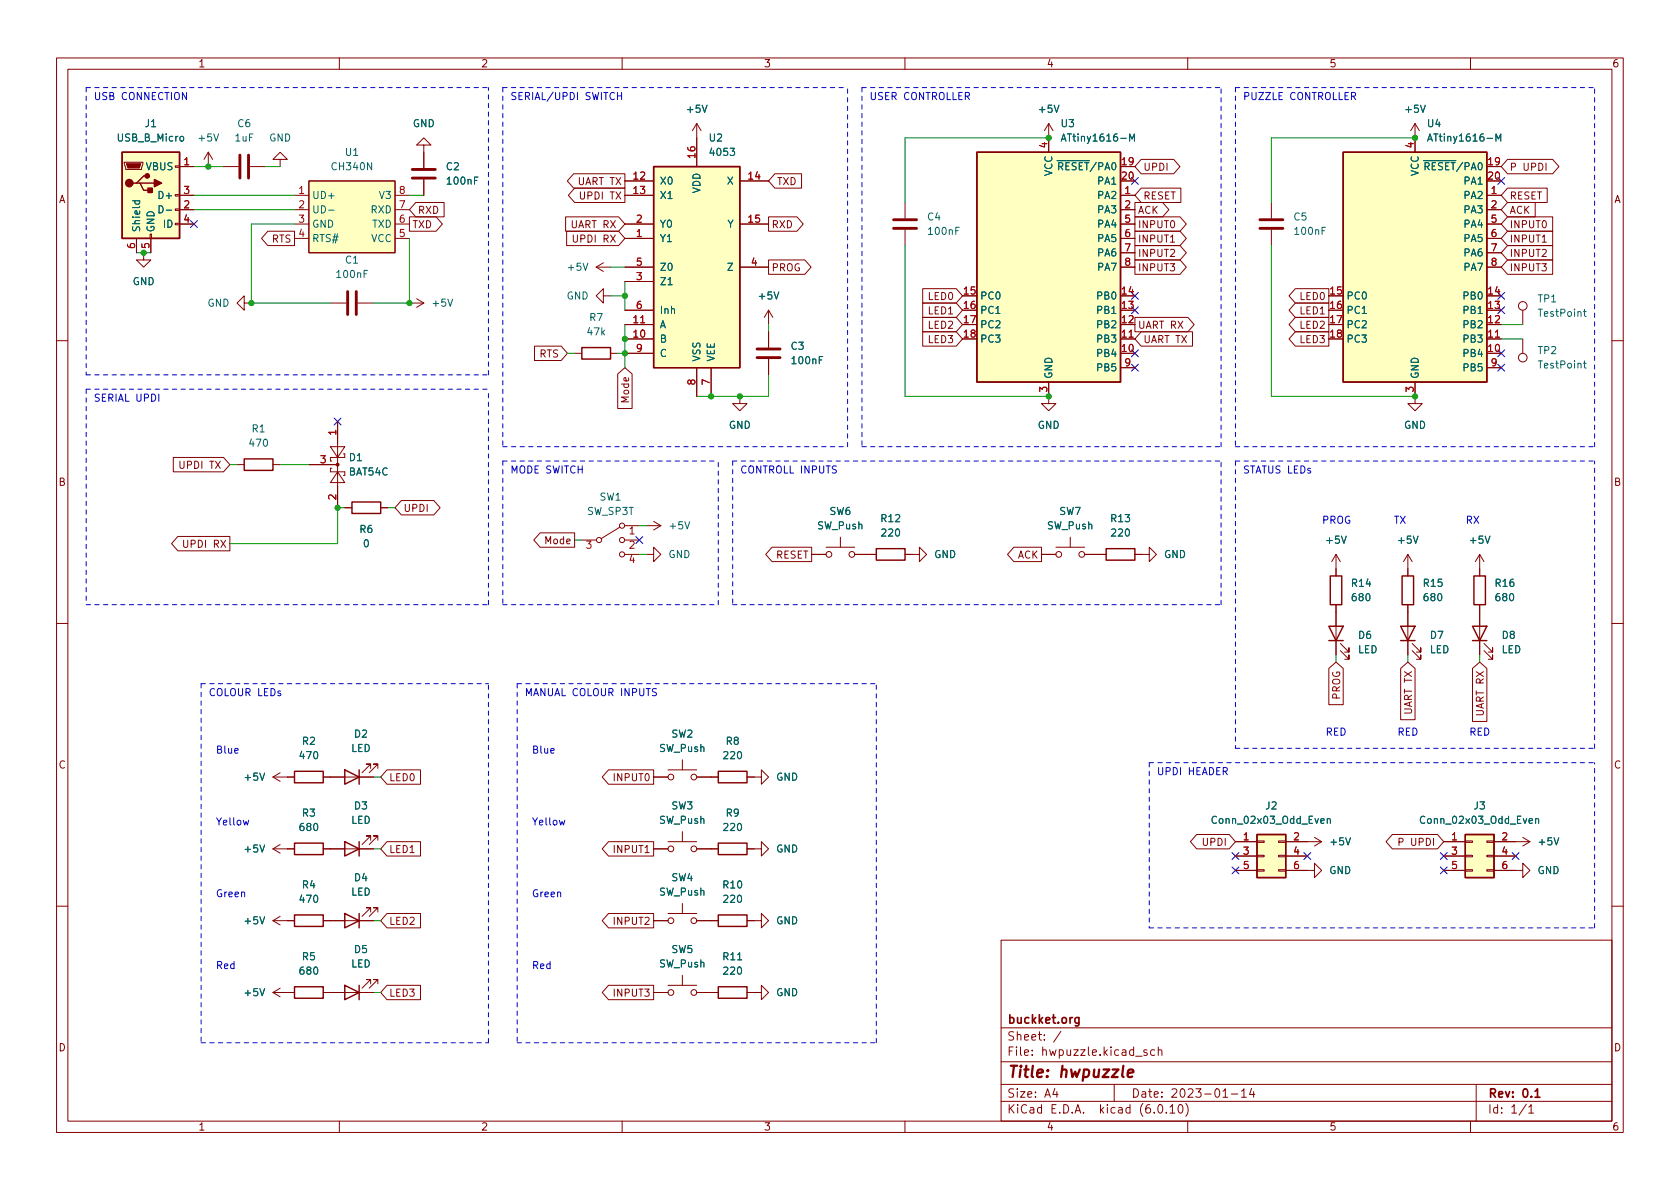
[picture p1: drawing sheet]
<svg xmlns="http://www.w3.org/2000/svg" width="297mm" height="210mm" viewBox="0 0 297 210" stroke-linecap="round" stroke-linejoin="round" font-family="sans-serif">
<g fill="none" stroke="#840000" stroke-width=".18">
<path d="M10 10.2h277v190.1h-277zM12 12.2h273v186.1h-273zM60 10.2v2M110 10.2v2M160 10.2v2M210 10.2v2M260 10.2v2M22 28.7h3.3v.3l-.3 1h-2.8zM31 39.5h.7v.2h-.7zM31 37h.7v.2h-.7zM31 34.4h.7v.3h-.7zM31 29.3h.7v.3h-.7z"/>
<path d="M31.7 34.5h2.6M31.7 37.1h2.6M31.7 39.6h2.6M31.7 29.5h2.6M36.8 26.9l-.7 1.3M36.8 26.9v2.6M36.8 26.9l.8 1.3M39.4 29.5h2.8M44.2 29.5h2.8M49.5 28.2h1.3l-1.3-1.3-1.2 1.3h1.2v1.3M52.1 34.5h2.5M52.1 37.1h2.5"/>
<path d="M52.1 39.6h2.5M54.6 32h15.2v12.7h-15.2zM69.8 34.5h2.6M69.8 37.1h2.6M69.8 39.6h2.6M72.4 38.3h4.7l1.1 1.3-1.1 1.3h-4.7zM73.5 35.8h5v2.5h-5l-1.1-1.2zM74.9 25.6h1.3l-1.3-1.2-1.2 1.2h1.2v4.1M74.9 31.7v2.8M100 38.3h9.4l1.1 1.3-1.1 1.3h-9.4zM101.4 30.7h9.1v2.6h-9.1l-1.1-1.3zM101.6 33.3h8.9v2.5h-8.9l-1.1-1.3z"/>
<path d="M110.5 34.5h5.1M110.5 39.6h5.1M110.5 32h5.1M123.2 21.8l-.8 1.3M123.2 21.8v7.7M123.2 21.8l.8 1.3M130.8 39.6h5.1M130.8 32h5.1M135.9 38.3h5l1.1 1.3-1.1 1.3h-5zM137 30.7h4.7v2.6h-4.7l-1.1-1.3zM160 35.8v2.8M185.4 21.8l-.7 1.3"/>
<path d="M185.4 21.8v5.1M185.4 21.8l.8 1.3M198.1 34.5h2.6M198.1 37.1h2.6M198.1 39.6h2.6M200.7 35.8h4.9l1.1 1.3-1.1 1.2h-4.9zM200.7 38.3h7.9l1.2 1.3-1.2 1.3h-7.9zM201.8 33.3h7v2.5h-7l-1.1-1.3zM201.8 28.2h5.7l1.1 1.3-1.1 1.2h-5.7l-1.1-1.2zM224.8 35.8v2.8M250.2 21.8l-.8 1.3M250.2 21.8v5.1"/>
<path d="M250.2 21.8l.8 1.3M262.9 34.5h2.5M262.9 37.1h2.5M262.9 39.6h2.5M266.5 35.8h4.9v2.5h-4.9l-1.1-1.2zM266.5 38.3h8v2.6h-8l-1.1-1.3zM266.5 28.2h8l1.1 1.3-1.1 1.2h-8l-1.1-1.2zM266.5 33.3h7.1v2.5h-7.1l-1.1-1.3zM273.3 28.9v1.2M24.1 42.2v2.5M25.4 44.7v1.3h1.3l-1.3 1.2-1.3-1.2h1.3M26.5 41.4h.3v.8h-.3z"/>
<path d="M26.7 42.2v2.5M43.2 53.6v-1.3l-1.3 1.3 1.3 1.3v-1.3h1.2M47.4 40.9h4.7v2.5h-4.7l-1.2-1.2zM52.1 42.2h2.5M58.4 53.6h2.8M63.2 53.6h2.8M69.8 42.2h2.6M72.4 53.6h2.5M73.7 52.8l1.2 .8M74.9 53.6l-1.2 .8M100.2 40.9h9.2l1.1 1.3-1.1 1.2h-9.2zM101.4 41.6v1l.2 .2h.2l.3-.2v-1"/>
<path d="M105.4 47.2h2.5M105.4 47.2l1.3 .8M106.7 52.3v-1.3l-1.3 1.3 1.3 1.3v-1.3h1.2M106.7 46.5l-1.3 .7M110.5 42.2h5.1M110.5 59.9h5.1M110.5 47.2h5.1M110.5 57.4h5.1M110.5 49.8h5.1M110.5 54.9h5.1M130.8 47.2h5.1M135.9 46h6.4l1.1 1.2-1.1 1.3h-6.4z"/>
<path d="M135.9 54.9l-.8 1.2M135.9 54.9v2.5M135.9 58.7v2.8M135.9 54.9l.8 1.2M160 40.6v2.8M163.1 51h6l1.1 1.3-1.1 1.3h-6zM163.1 58.7h6l1.1 1.2-1.1 1.3h-6zM163.1 53.6h6l1.1 1.3-1.1 1.2h-6zM163.1 56.1h6l1.1 1.3-1.1 1.3h-6zM198.1 42.2h2.6M198.1 59.9h2.6M198.1 44.7h2.6"/>
<path d="M198.1 47.2h2.6M200.7 40.9h7.9l1.2 1.3-1.2 1.2h-7.9zM200.7 46h7.9l1.2 1.2-1.2 1.3h-7.9zM200.7 43.4h7.9l1.2 1.3-1.2 1.3h-7.9zM200.7 56.1h9.3l1.1 1.3-1.1 1.3h-9.3zM201.8 58.7h9v2.5h-9l-1.1-1.3zM224.8 40.6v2.8M229 58.7h5.9v2.5h-5.9l-1.1-1.3zM229 53.6h5.9v2.5h-5.9l-1.1-1.2zM229 51h5.9v2.6h-5.9l-1.1-1.3zM229 56.1h5.9v2.6h-5.9l-1.1-1.3zM262.9 42.2h2.5"/>
<path d="M262.9 59.9h2.5M262.9 44.7h2.5M262.9 47.2h2.5M266.5 40.9h8v2.5h-8l-1.1-1.2zM266.5 46h8v2.5h-8l-1.1-1.3zM266.5 43.4h8v2.6h-8l-1.1-1.3zM269.2 54.9v2.5M269.2 59.9v2.6M10 60.2h2M58.4 79h2.6l-1.3 1.9zM59.7 74.5v15.3M94.5 61.2h4.7l1.1 1.3-1.1 1.2h-4.7z"/>
<path d="M101.6 62.5h1.3M107.9 62.5h1.3M109.2 66.1l1.3-1.1 1.3 1.1v6.1h-2.6zM110.5 62.5h5.1M123.2 65v5.1M125.7 65v5.1M130.8 70.1v1.3h1.3l-1.3 1.2-1.3-1.2h1.3M135.9 63.5v2.8M185.4 67.6v3.8h1.3l-1.3 1.2-1.3-1.2h1.3M198.1 65h2.6M250.2 67.6v3.8h1.3l-1.3 1.2-1.3-1.2h1.3M262.9 65h2.5"/>
<path d="M285 60.2h2M30.6 80.9h8.9l1.1 1.3-1.1 1.2h-8.9zM31.4 94.9h9.2v2.5h-9.2l-1.1-1.3zM32.5 95.5v1.1l.2 .2h.3l.2-.2v-1.1M41.9 82.2h1.3M48.3 82.2h1.2M54.6 82.2h5.1M58.7 82.8h-.3v.6h2.6v.7h-.3M59.7 83.4l1.3 1.9h-2.6zM60.7 80.3h.3v.6h-2.6v.6h.3M61 89.8h1.2M67.3 89.8h1.3"/>
<path d="M71 88.5h5.7l1.1 1.3-1.1 1.3h-5.7l-1.2-1.3zM95.5 94.2h6.1v2.6h-6.1l-1.1-1.3zM102.9 95.5h2.5M109.6 93.2l-3.3 2M110.5 93h2.5M110.5 95.5h2.5M110.5 98h2.5M114.3 98h1.3v-1.2l1.2 1.2-1.2 1.3v-1.3M114.3 93h2.5M115.6 92.2l1.2 .8M116.8 93l-1.2 .7M136.5 96.8h7v2.5h-7l-1.1-1.3z"/>
<path d="M143.5 98h2.5M146 96.8h5.1M148.6 95v1.8M151.1 98h3.8M160 98h2.6v-1.2l1.2 1.2-1.2 1.3v-1.3M179.3 96.8h4.8v2.5h-4.8l-1.2-1.3zM184.1 98h2.6M186.7 96.8h5.1M189.2 95v1.8M191.8 98h3.8M200.7 98h2.5v-1.2l1.3 1.2-1.3 1.3v-1.3M236.2 98v3.8"/>
<path d="M236.2 98l-.7 1.3M236.2 98l.8 1.3M248.9 98v3.8M248.9 98l-.7 1.3M248.9 98l.8 1.3M261.6 98l-.7 1.3M261.6 98v3.8M261.6 98l.8 1.3M10 110.2h2M234.9 118.2l1.3-1.1 1.3 1.1v6.4h-2.6zM236.2 106.9v8.9M237 115.1l1.5 1.5v-.8v.8h-.8"/>
<path d="M237 113.8l1.5 1.5v-.8v.8h-.8M247.6 118.2l1.3-1.1 1.3 1.1v9.1h-2.6zM248.9 106.9v8.9M249.7 115.1l1.5 1.5v-.8v.8h-.8M249.7 113.8l1.5 1.5v-.8v.8h-.8M260.3 118.2l1.3-1.1 1.3 1.1v9.4h-2.6zM261.6 106.9v8.9M262.4 115.1l1.5 1.5v-.8v.8h-.8M262.4 113.8l1.5 1.5v-.8v.8h-.8M285 110.2h2M48.3 137.4h3.8M48.3 137.4l1.2 .8"/>
<path d="M49.5 136.6l-1.2 .8M57.1 137.4h8.9M65.5 135.9v-.8h-.7h.7l-1.5 1.5M66.8 135.9v-.8h-.8h.8l-1.5 1.5M68.4 136.1h5.9v2.6h-5.9l-1.1-1.3zM107.6 136.1h8v2.6h-8l-1.1-1.3zM115.6 137.4h2.5M118.1 136.1h5.1M120.6 134.4v1.7M123.2 137.4h3.8M132.1 137.4h2.5v-1.3l1.3 1.3-1.3 1.3v-1.3M48.3 150.1l1.2 .8"/>
<path d="M48.3 150.1h3.8M49.5 149.3l-1.2 .8M57.1 150.1h8.9M65.5 148.6v-.8h-.7h.7l-1.5 1.5M66.8 148.6v-.8h-.8h.8l-1.5 1.5M68.4 148.8h5.9v2.6h-5.9l-1.1-1.3zM107.6 148.8h8v2.6h-8l-1.1-1.3zM115.6 150.1h2.5M118.1 148.8h5.1M120.6 147.1v1.7M120.6 159.8v1.7M123.2 150.1h3.8"/>
<path d="M132.1 150.1h2.5v-1.3l1.3 1.3-1.3 1.3v-1.3M211.6 147.6h5.7l1.1 1.2-1.1 1.3h-5.7l-1.1-1.3zM218.4 148.8h3.8M218.4 151.4h3.8M218.4 153.9h3.8M222.2 153.8h1.3v.2h-1.3zM222.2 151.3h1.3v.2h-1.3zM222.2 148.7h1.3v.3h-1.3zM226.1 153.8h1.2v.2h-1.2zM226.1 151.3h1.2v.2h-1.2zM226.1 148.7h1.2v.3h-1.2zM227.3 153.9h5.1v-1.3l1.3 1.3-1.3 1.3v-1.3"/>
<path d="M227.3 148.8h6.4M227.3 151.4h3.8M232.4 148.1l1.3 .7M233.7 148.8l-1.3 .8M246.2 147.6h8l1.1 1.2-1.1 1.3h-8l-1.1-1.3zM247.4 148.9l.6-.1 .1-.1-.1-.3-.6-.2v1.3M255.3 148.8h3.8M255.3 151.4h3.8M255.3 153.9h3.8M259.1 153.8h1.2v.2h-1.2zM259.1 151.3h1.2v.2h-1.2zM259.1 148.7h1.2v.3h-1.2z"/>
<path d="M262.9 153.8h1.3v.2h-1.3zM262.9 151.3h1.3v.2h-1.3zM262.9 148.7h1.3v.3h-1.3zM264.2 153.9h5v-1.3l1.3 1.3-1.3 1.3v-1.3M264.2 148.8h6.3M264.2 151.4h3.8M269.2 148.1l1.3 .7M270.5 148.8l-1.3 .8M10 160.2h2M48.3 162.8h3.8M48.3 162.8l1.2 .8M48.3 175.5h3.8"/>
<path d="M48.3 175.5l1.2 .8M49.5 162l-1.2 .8M49.5 174.7l-1.2 .8M57.1 162.8h8.9M57.1 175.5h8.9M65.5 161.3v-.8h-.7h.7l-1.5 1.5M65.5 174v-.8h-.7h.7l-1.5 1.5M66.8 161.3v-.8h-.8h.8l-1.5 1.5M66.8 174v-.8h-.8h.8l-1.5 1.5M68.4 174.2h5.9v2.6h-5.9l-1.1-1.3zM68.4 161.5h5.9v2.6h-5.9l-1.1-1.3zM107.6 161.5h8v2.6h-8l-1.1-1.3z"/>
<path d="M107.6 174.2h8v2.6h-8l-1.1-1.3zM115.6 162.8h2.5M115.6 175.5h2.5M118.1 161.5h5.1M118.1 174.2h5.1M120.6 172.5v1.7M123.2 162.8h3.8M123.2 175.5h3.8M132.1 162.8h2.5v-1.3l1.3 1.3-1.3 1.3v-1.3M132.1 175.5h2.5v-1.3l1.3 1.3-1.3 1.3v-1.3M177 166.3h108v32h-108zM285 160.2h2"/>
<path d="M60 198.3v2M110 198.3v2M160 198.3v2M177 194.8h108M177 191.8h108M177 187.8h108M177 181.8h108M186.5 192.5l-.4 1h1M186.9 193v1M187.6 182.4l-1.3 1.9M197 191.8v3M200.8 186.8h1.1"/>
<path d="M202.8 185.7l-.4-.1-.2 .2 .1 .3 .5 .1v.4h-.6M204.1 185.7l-.4-.1-.3 .3v.4l.2 .3h.5M204.8 185.8l.2-.2 .4 .1v.9M204.8 185.1v1.5M204.9 195.4l.2-.1a.81 .81 0 0 1 .6 .7 .81 .81 0 0 1-.3 .8h-.2a.81 .81 0 0 1-.6-.6 .81 .81 0 0 1 .3-.8zM206.2 196.7v.1M206.9 195.8l.4-.5v1.5M206.9 196.8h.8M208.5 195.4l.1-.1a.81 .81 0 0 1 .6 .7 .81 .81 0 0 1-.3 .8h-.1a.81 .81 0 0 1-.6-.6 .81 .81 0 0 1 .3-.8zM209.6 195.1a1.72 1.72 0 0 1 0 2.3M210 198.3v2M216.2 194h.9"/>
<path d="M217.7 193.5h1.2M219.5 193l.4-.5v1.5M219.5 194h.9M221.3 192.5l-.4 1h1M221.6 193v1M260 198.3v2M261 191.8v6.5M269.9 195.3l-1.3 1.9M270.3 195.8l.4-.5v1.5M270.3 196.8h.9"/>
<circle cx="269.2" cy="54.1" r=".76"/>
<circle cx="269.2" cy="63.2" r=".76"/>
<circle cx="105.9" cy="95.5" r=".46"/>
<circle cx="110" cy="95.5" r=".46"/>
<circle cx="110" cy="98" r=".46"/>
<circle cx="110" cy="93" r=".46"/>
<circle cx="146.6" cy="98" r=".51"/>
<circle cx="150.6" cy="98" r=".51"/>
<circle cx="187.2" cy="98" r=".51"/>
<circle cx="191.3" cy="98" r=".51"/>
<circle cx="118.6" cy="137.4" r=".51"/>
<circle cx="122.7" cy="137.4" r=".51"/>
<circle cx="118.6" cy="150.1" r=".51"/>
<circle cx="122.7" cy="150.1" r=".51"/>
<circle cx="118.6" cy="162.8" r=".51"/>
<circle cx="118.6" cy="175.5" r=".51"/>
<circle cx="122.7" cy="162.8" r=".51"/>
<circle cx="122.7" cy="175.5" r=".51"/>
</g>
<path d="M190.8 179.9v1.2l-.3 .3h-.4M190.8 180l-.5-.1-.2 .3v.4l.1 .3h.6M271.4 193l.4-.5v1.5M271.4 194h.9" fill="none" stroke="#840000" stroke-width=".3"/>
<path d="M199.4 189.8l1-.2-.1-.4-.5-.1-.3 .3-.1 1 .2 .1 .6-.1" fill="none" stroke="#840000" stroke-width=".4"/>
<g fill="#ffffc2" stroke="#ffffc2" stroke-width=".18">
<path d="M222.2 147.6h5.1v7.6h-5.1z"/>
<path d="M54.6 32h15.2v12.7h-15.2z"/>
<path d="M259.1 147.6h5.1v7.6h-5.1z"/>
<path d="M172.7 26.9h25.4v40.7h-25.4z"/>
<path d="M21.6 26.9h10.1v15.3h-10.1z"/>
<path d="M237.5 26.9h25.4v40.7h-25.4z"/>
<path d="M115.6 29.5h15.2v35.5h-15.2z"/>
</g>
<g fill="none" stroke="#840000" stroke-width=".25">
<path d="M21.6 26.9h10.1v15.3h-10.1zM24.1 32.4h.7l.6 1.2h1.3M24.8 32.4h2.5M26 31.1h-.6l-1.3 1.3h-.6M115.6 29.5h15.2v35.5h-15.2zM172.7 26.9h25.4v40.7h-25.4zM237.5 26.9h25.4v40.7h-25.4zM102.9 61.5h5v2h-5zM43.2 81.1h5.1v2.1h-5.1zM62.2 88.8h5.1v2h-5.1zM154.9 97h5.1v2.1h-5.1zM195.6 97h5.1v2.1h-5.1z"/>
<path d="M234.9 110.7h2.6l-1.3 2.6zM234.9 113.3h2.6M235.2 101.8h2v5.1h-2zM247.6 110.7h2.6l-1.3 2.6zM247.6 113.3h2.6M247.9 101.8h2v5.1h-2zM260.3 110.7h2.6l-1.3 2.6zM260.3 113.3h2.6M260.6 101.8h2v5.1h-2zM52.1 136.4h5v2h-5zM61 136.1l2.5 1.3-2.5 1.3zM63.5 136.1v2.6"/>
<path d="M127 136.4h5.1v2h-5.1zM52.1 149.1h5v2h-5zM61 148.8l2.5 1.3-2.5 1.3zM63.5 148.8v2.6M127 149.1h5.1v2h-5.1zM222.2 147.6h5.1v7.6h-5.1zM259.1 147.6h5.1v7.6h-5.1zM52.1 161.8h5v2h-5zM52.1 174.5h5v2h-5zM61 161.5l2.5 1.3-2.5 1.3zM61 174.2l2.5 1.3-2.5 1.3zM63.5 161.5v2.6"/>
<path d="M63.5 174.2v2.6M127 174.5h5.1v2h-5.1zM127 161.8h5.1v2h-5.1z"/>
</g>
<g fill="none" stroke="#006464" stroke-width=".18">
<path d="M23.4 35.5h1.3M23.9 35.5v.4l.2 .2 .5-.1v-.5M28.1 36.4a.64 .64 0 0 1 .7 .6 .64 .64 0 0 1-.7 .7zM58.1 37.2h1M187.6 25l.5-1.3 .4 1.3M187.8 24.6h.6M199.7 25v-1.3l.5 .9 .4-.9v1.3M252.4 25l.4-1.3 .5 1.3M252.5 24.6h.6M264.5 25v-1.3l.4 .9 .5-.9v1.3M280 55.1h.4M280.1 54.7v1.1l.3 .1"/>
<path d="M280 64.2h.4M280.1 63.8v1.1l.3 .2M234.7 144.9l.2-.1h.3v.8M234.7 144.8v.8M271.5 144.9l.2-.1h.3l.1 .8M271.5 144.8v.8"/>
</g>
<path d="M42.4 27.4v4.1M43.9 27.4v4.1M72.9 31.5h4.1M72.9 30h4.1M158 38.9h4.1M222.8 38.9h4M61.5 51.6v4M63 51.6v4M158 40.4h4.1M222.8 40.4h4M133.9 63.2h4M133.9 61.7h4" fill="none" stroke="#840000" stroke-width=".51"/>
<g fill="#840000" stroke="#840000" stroke-width=".25">
<path d="M27.3 31.7l1.3 .7-1.3 .6z"/>
<path d="M26.2 33.3h.7v.7h-.7z"/>
<circle cx="22.9" cy="32.4" r=".63"/>
<circle cx="26" cy="31.1" r=".38"/>
</g>
<g fill="#840000" stroke="#840000" stroke-width=".18">
<path d="M22.4 29h2.5l-.3 .7h-2z"/>
<circle cx="59.7" cy="82.2" r=".25"/>
</g>
<path d="M109.2 16.3v1.3M109.2 17h.7M109.9 16.3v1.3M239 17h.6l.1-.2-.1-.3-.6-.2v1.3M239.3 17l.4 .6M28.1 69.7v1.3M116.1 121.8h-.5l-.2 .1v.3l.5 .3 .2 .3-.3 .2h-.5M43 145l.3 .9 .2-.6 .2 .6 .3-.9M98.9 145l.2 .9 .3-.6 .2 .6 .3-.9" fill="none" stroke="#0000c2" stroke-width=".18"/>
<g fill="none" stroke="#0000c2" stroke-width=".18" stroke-dasharray=".8 .8">
<path d="M15.2 15.5v50.8M15.2 15.5h71.2M88.9 15.5v63.5M88.9 15.5h61M152.4 15.5v63.5M152.4 15.5h63.5M218.4 15.5h63.5M218.4 15.5v63.5M15.2 66.3h71.2M15.2 68.8v38.1M15.2 68.8h71.2M86.4 66.3v-50.8"/>
<path d="M88.9 79h61M149.9 79v-63.5M152.4 79h63.5M215.9 79v-63.5M218.4 79h63.5M281.9 79v-63.5M88.9 81.5v25.4M88.9 81.5h38.1M129.5 81.5v25.4M129.5 81.5h86.4M218.4 81.5h63.5M218.4 81.5v50.8"/>
<path d="M15.2 106.9h71.2M86.4 106.9v-38.1M88.9 106.9h38.1M127 106.9v-25.4M129.5 106.9h86.4M215.9 106.9v-25.4M35.6 120.9h50.8M35.6 120.9v63.5M91.4 120.9h63.5M91.4 120.9v63.5M203.2 134.9v29.2M203.2 134.9h78.7"/>
<path d="M218.4 132.3h63.5M281.9 132.3v-50.8M203.2 164.1h78.7M281.9 164.1v-29.2M35.6 184.4h50.8M86.4 184.4v-63.5M91.4 184.4h63.5M154.9 184.4v-63.5"/>
</g>
<g fill="none" stroke="#009600" stroke-width=".18">
<path d="M34.3 34.5h17.8M34.3 29.5h5.1M34.3 37.1h17.8M47 29.5h2.5M52.1 39.6h-7.7v14h14M72.4 34.5h2.5M185.4 24.4h-25.4v11.4M250.2 24.4h-25.4v11.4M24.1 44.7h2.6M72.4 42.2v11.4h-6.4M107.9 47.2h2.6M107.9 52.3h2.6"/>
<path d="M110.5 49.8v5.1M110.5 57.4v7.6M135.9 57.4v1.3M160 43.4v26.7h25.4M224.8 43.4v26.7h25.4M265.4 57.4h3.8M265.4 59.9h3.8M100.3 62.5h1.3M109.2 62.5h1.3M135.9 66.3v3.8h-12.7M40.6 82.2h1.3M49.5 82.2h5.1"/>
<path d="M61 89.8h-1.3v6.3h-19.1M68.6 89.8h1.2M101.6 95.5h1.3M113 98h1.3M113 93h1.3M236.2 115.8v1.3M248.9 115.8v1.3M261.6 115.8v1.3M66 137.4h1.3M66 150.1h1.3M66 162.8h1.3M66 175.5h1.3"/>
</g>
<g fill="none" stroke="#000084" stroke-width=".18">
<path d="M33.7 39l1.2 1.2M34.9 39l-1.2 1.2M200.1 31.4l1.2 1.2M201.3 31.4l-1.2 1.2M264.8 31.4l1.2 1.2M266 31.4l-1.2 1.2M200.1 51.7l1.2 1.2M200.1 54.2l1.2 1.3M201.3 51.7l-1.2 1.2M201.3 54.2l-1.2 1.3M264.8 51.7l1.2 1.2M264.8 54.2l1.2 1.3"/>
<path d="M266 51.7l-1.2 1.2M266 54.2l-1.2 1.3M59.1 73.9l1.2 1.3M60.3 73.9l-1.2 1.3M200.1 64.4l1.2 1.2M200.1 61.9l1.2 1.2M201.3 64.4l-1.2 1.2M201.3 61.9l-1.2 1.2M264.8 64.4l1.2 1.2M264.8 61.9l1.2 1.2M266 64.4l-1.2 1.2M266 61.9l-1.2 1.2"/>
<path d="M112.4 94.9l1.2 1.2M113.6 94.9l-1.2 1.2M217.8 150.8l1.2 1.2M217.8 153.3l1.2 1.2M219 150.8l-1.2 1.2M219 153.3l-1.2 1.2M230.5 150.8l1.2 1.2M231.7 150.8l-1.2 1.2M254.7 150.8l1.2 1.2M254.7 153.3l1.2 1.2M255.9 150.8l-1.2 1.2M255.9 153.3l-1.2 1.2"/>
<path d="M267.4 150.8l1.2 1.2M268.6 150.8l-1.2 1.2"/>
</g>
<g fill="#009600" stroke="#009600" stroke-width=".18">
<circle cx="59.7" cy="89.8" r=".46"/>
<circle cx="72.4" cy="53.6" r=".46"/>
<circle cx="110.5" cy="52.3" r=".46"/>
<circle cx="125.7" cy="70.1" r=".46"/>
<circle cx="110.5" cy="62.5" r=".46"/>
<circle cx="110.5" cy="59.9" r=".46"/>
<circle cx="44.4" cy="53.6" r=".46"/>
<circle cx="25.4" cy="44.7" r=".46"/>
<circle cx="36.8" cy="29.5" r=".46"/>
<circle cx="185.4" cy="24.4" r=".46"/>
<circle cx="250.2" cy="24.4" r=".46"/>
<circle cx="250.2" cy="70.1" r=".46"/>
<circle cx="185.4" cy="70.1" r=".46"/>
<circle cx="130.8" cy="70.1" r=".46"/>
</g>
<text font-size="2.8" fill="#840000" x="178" y="190.6">Title: hwpuzzle</text>
<g font-size="2.1" fill="#840000">
<text x="178" y="184">Sheet: /</text>
<text x="178" y="181">buckket.org</text>
<text x="178" y="186.7">File: hwpuzzle.kicad_sch</text>
<text x="178" y="196.9">KiCad E.D.A. kicad (6.0.10)</text>
<text x="178" y="194.1">Size: A4</text>
<text x="200" y="194.1">Date: 2023-01-14</text>
<text x="263" y="194.1">Rev: 0.1</text>
<text x="263" y="196.9">Id: 1/1</text>
</g>
<g font-size="1.8" fill="#840000">
<text x="35" y="11.9">1</text>
<text x="85" y="11.9">2</text>
<text x="135" y="11.9">3</text>
<text x="185" y="11.9">4</text>
<text x="235" y="11.9">5</text>
<text x="285" y="11.9">6</text>
<text x="10.3" y="35.9">A</text>
<text x="102.3" y="32.7">UART TX</text>
<text x="103" y="35.3">UPDI TX</text>
<text x="137.3" y="32.7">TXD</text>
<text x="202.1" y="35.3">RESET</text>
<text x="202.1" y="30.2">UPDI</text>
<text x="266.9" y="30.2">P UPDI</text>
<text x="266.9" y="35.3">RESET</text>
<text x="285.3" y="35.9">A</text>
<text x="72.9" y="40.3">TXD</text>
<text x="73.8" y="37.8">RXD</text>
<text x="101.2" y="40.3">UART RX</text>
<text x="136.4" y="40.3">RXD</text>
<text x="201.1" y="37.8">ACK</text>
<text x="201.1" y="40.3">INPUT0</text>
<text x="266.9" y="37.8">ACK</text>
<text x="266.9" y="40.3">INPUT0</text>
<text x="48.1" y="42.9">RTS</text>
<text x="101.9" y="42.9">UPDI RX</text>
<text x="136.4" y="48">PROG</text>
<text x="201.1" y="42.9">INPUT1</text>
<text x="201.1" y="48">INPUT3</text>
<text x="201.1" y="45.4">INPUT2</text>
<text x="266.9" y="42.9">INPUT1</text>
<text x="266.9" y="48">INPUT3</text>
<text x="266.9" y="45.4">INPUT2</text>
<text x="164.2" y="53">LED0</text>
<text x="230" y="53">LED0</text>
<text x="164.2" y="55.6">LED1</text>
<text x="164.2" y="58.1">LED2</text>
<text x="201.1" y="58.1">UART RX</text>
<text x="230" y="55.6">LED1</text>
<text x="230" y="58.1">LED2</text>
<text x="95.4" y="63.2">RTS</text>
<text x="164.2" y="60.7">LED3</text>
<text x="202.1" y="60.7">UART TX</text>
<text x="230" y="60.7">LED3</text>
<text x="111.2" y="71.1" transform="rotate(-90 111.2 71.1)">Mode</text>
<text x="32.2" y="82.9">UPDI TX</text>
<text x="10.3" y="85.9">B</text>
<text x="285.3" y="85.9">B</text>
<text x="71.3" y="90.5">UPDI</text>
<text x="33" y="96.9">UPDI RX</text>
<text x="96.5" y="96.2">Mode</text>
<text x="137.1" y="98.8">RESET</text>
<text x="179.8" y="98.8">ACK</text>
<text x="236.9" y="123.7" transform="rotate(-90 236.9 123.7)">PROG</text>
<text x="249.6" y="126.2" transform="rotate(-90 249.6 126.2)">UART TX</text>
<text x="262.3" y="126.4" transform="rotate(-90 262.3 126.4)">UART RX</text>
<text x="10.3" y="135.9">C</text>
<text x="285.3" y="135.9">C</text>
<text x="68.7" y="138.1">LED0</text>
<text x="108.8" y="138.1">INPUT0</text>
<text x="212.8" y="149.6">UPDI</text>
<text x="247.9" y="149.6">P UPDI</text>
<text x="68.7" y="150.8">LED1</text>
<text x="108.8" y="150.8">INPUT1</text>
<text x="68.7" y="163.5">LED2</text>
<text x="108.8" y="163.5">INPUT2</text>
<text x="68.7" y="176.2">LED3</text>
<text x="108.8" y="176.2">INPUT3</text>
<text x="10.3" y="185.9">D</text>
<text x="285.3" y="185.9">D</text>
<text x="35" y="199.9">1</text>
<text x="85" y="199.9">2</text>
<text x="135" y="199.9">3</text>
<text x="185" y="199.9">4</text>
<text x="235" y="199.9">5</text>
<text x="285" y="199.9">6</text>
</g>
<g font-size="1.8" fill="#0000c2">
<text x="16.5" y="17.7">USB CONNECTION</text>
<text x="90.2" y="17.7">SERIAL/UPDI SWITCH</text>
<text x="153.7" y="17.7">USER CONTROLLER</text>
<text x="219.7" y="17.7">PUZZLE CONTROLLER</text>
<text x="16.5" y="71">SERIAL UPDI</text>
<text x="90.2" y="83.7">MODE SWITCH</text>
<text x="130.8" y="83.7">CONTROLL INPUTS</text>
<text x="219.7" y="83.7">STATUS LEDs</text>
<text x="233.7" y="92.6">PROG</text>
<text x="246.4" y="92.6">TX</text>
<text x="259.1" y="92.6">RX</text>
<text x="36.8" y="123.1">COLOUR LEDs</text>
<text x="92.7" y="123.1">MANUAL COLOUR INPUTS</text>
<text x="234.3" y="130.1">RED</text>
<text x="247" y="130.1">RED</text>
<text x="259.7" y="130.1">RED</text>
<text x="38.1" y="133.2">Blue</text>
<text x="94" y="133.2">Blue</text>
<text x="204.5" y="137.1">UPDI HEADER</text>
<text x="38.1" y="145.9">Yellow</text>
<text x="94" y="145.9">Yellow</text>
<text x="38.1" y="158.6">Green</text>
<text x="94" y="158.6">Green</text>
<text x="38.1" y="171.3">Red</text>
<text x="94" y="171.3">Red</text>
</g>
<g font-size="1.8" fill="#006464">
<text x="25.7" y="22.5">J1</text>
<text x="42" y="22.5">C6</text>
<text x="73" y="22.5">GND</text>
<text x="121.6" y="19.9">+5V</text>
<text x="183.8" y="19.9">+5V</text>
<text x="187.7" y="22.5">U3</text>
<text x="248.6" y="19.9">+5V</text>
<text x="252.4" y="22.5">U4</text>
<text x="20.8" y="25">USB_B_Micro</text>
<text x="35.2" y="25">+5V</text>
<text x="41.6" y="25">1uF</text>
<text x="47.6" y="25">GND</text>
<text x="61.1" y="27.6">U1</text>
<text x="125.4" y="25">U2</text>
<text x="125.7" y="27.6">4053</text>
<text x="188.5" y="25">ATtiny1616-M</text>
<text x="253.2" y="25">ATtiny1616-M</text>
<text x="25.8" y="30.1">VBUS</text>
<text x="28.4" y="35.2">D+</text>
<text x="55.1" y="35.2">UD+</text>
<text x="58.8" y="30.1">CH340N</text>
<text x="67.2" y="35.2">V3</text>
<text x="78.9" y="30.1">C2</text>
<text x="79.2" y="32.6">100nF</text>
<text x="116.6" y="32.6">X0</text>
<text x="116.6" y="35.2">X1</text>
<text x="123.8" y="34.2" transform="rotate(-90 123.8 34.2)">VDD</text>
<text x="128.6" y="32.6">X</text>
<text x="186.1" y="31.2" transform="rotate(-90 186.1 31.2)">VCC</text>
<text x="186.4" y="30.1">~{RESET}/PA0</text>
<text x="194.2" y="35.2">PA2</text>
<text x="194.2" y="32.6">PA1</text>
<text x="250.8" y="31.2" transform="rotate(-90 250.8 31.2)">VCC</text>
<text x="251.2" y="30.1">~{RESET}/PA0</text>
<text x="258.9" y="35.2">PA2</text>
<text x="258.9" y="32.6">PA1</text>
<text x="24.8" y="41.1" transform="rotate(-90 24.8 41.1)">Shield</text>
<text x="27.3" y="41.1" transform="rotate(-90 27.3 41.1)">GND</text>
<text x="28.9" y="37.7">D-</text>
<text x="29" y="40.3">ID</text>
<text x="55.1" y="37.7">UD-</text>
<text x="55.1" y="40.3">GND</text>
<text x="65.6" y="37.7">RXD</text>
<text x="65.8" y="40.3">TXD</text>
<text x="116.6" y="40.3">Y0</text>
<text x="128.6" y="40.3">Y</text>
<text x="164" y="39">C4</text>
<text x="164.3" y="41.5">100nF</text>
<text x="194.2" y="37.7">PA3</text>
<text x="194.2" y="40.3">PA4</text>
<text x="228.8" y="39">C5</text>
<text x="229.1" y="41.5">100nF</text>
<text x="258.9" y="37.7">PA3</text>
<text x="258.9" y="40.3">PA4</text>
<text x="55.1" y="42.8">RTS#</text>
<text x="61.1" y="46.6">C1</text>
<text x="65.6" y="42.8">VCC</text>
<text x="100.5" y="47.9">+5V</text>
<text x="116.6" y="42.8">Y1</text>
<text x="116.6" y="47.9">Z0</text>
<text x="128.7" y="47.9">Z</text>
<text x="194.2" y="42.8">PA5</text>
<text x="194.2" y="45.3">PA6</text>
<text x="194.2" y="47.9">PA7</text>
<text x="258.9" y="42.8">PA5</text>
<text x="258.9" y="45.3">PA6</text>
<text x="258.9" y="47.9">PA7</text>
<text x="23.4" y="50.4">GND</text>
<text x="59.7" y="49.1">100nF</text>
<text x="100.2" y="53">GND</text>
<text x="116.6" y="50.4">Z1</text>
<text x="134.3" y="53">+5V</text>
<text x="173.2" y="53">PC0</text>
<text x="194.2" y="53">PB0</text>
<text x="238" y="53">PC0</text>
<text x="258.9" y="53">PB0</text>
<text x="272" y="53.5">TP1</text>
<text x="36.7" y="54.2">GND</text>
<text x="76.6" y="54.2">+5V</text>
<text x="103.9" y="59.3">47k</text>
<text x="104.3" y="56.8">R7</text>
<text x="116.6" y="58">A</text>
<text x="116.6" y="55.5">Inh</text>
<text x="173.2" y="55.5">PC1</text>
<text x="173.2" y="58">PC2</text>
<text x="194.2" y="58">PB2</text>
<text x="194.2" y="55.5">PB1</text>
<text x="238" y="55.5">PC1</text>
<text x="238" y="58">PC2</text>
<text x="258.9" y="58">PB2</text>
<text x="258.9" y="55.5">PB1</text>
<text x="272.2" y="56">TestPoint</text>
<text x="116.6" y="60.6">B</text>
<text x="116.6" y="63.1">C</text>
<text x="123.8" y="64" transform="rotate(-90 123.8 64)">VSS</text>
<text x="126.4" y="64" transform="rotate(-90 126.4 64)">VEE</text>
<text x="139.9" y="61.8">C3</text>
<text x="140.2" y="64.4">100nF</text>
<text x="173.2" y="60.6">PC3</text>
<text x="194.2" y="63.1">PB4</text>
<text x="194.2" y="60.6">PB3</text>
<text x="194.2" y="65.7">PB5</text>
<text x="238" y="60.6">PC3</text>
<text x="258.9" y="63.1">PB4</text>
<text x="258.9" y="60.6">PB3</text>
<text x="258.9" y="65.7">PB5</text>
<text x="272" y="62.6">TP2</text>
<text x="272.2" y="65.1">TestPoint</text>
<text x="186.1" y="67.1" transform="rotate(-90 186.1 67.1)">GND</text>
<text x="250.8" y="67.1" transform="rotate(-90 250.8 67.1)">GND</text>
<text x="44.6" y="76.4">R1</text>
<text x="128.8" y="75.8">GND</text>
<text x="183.5" y="75.8">GND</text>
<text x="248.2" y="75.8">GND</text>
<text x="44.2" y="79">470</text>
<text x="61.8" y="81.5">D1</text>
<text x="61.7" y="84.1">BAT54C</text>
<text x="106" y="88.5">SW1</text>
<text x="63.6" y="94.2">R6</text>
<text x="103.8" y="91.1">SW_SP3T</text>
<text x="118.5" y="93.6">+5V</text>
<text x="144.5" y="93.6">SW_Push</text>
<text x="146.7" y="91.1">SW6</text>
<text x="155.9" y="92.3">R12</text>
<text x="156" y="94.9">220</text>
<text x="185.2" y="93.6">SW_Push</text>
<text x="187.3" y="91.1">SW7</text>
<text x="196.5" y="92.3">R13</text>
<text x="196.6" y="94.9">220</text>
<text x="64.3" y="96.8">0</text>
<text x="118.2" y="98.7">GND</text>
<text x="165.1" y="98.7">GND</text>
<text x="205.8" y="98.7">GND</text>
<text x="234.6" y="96.1">+5V</text>
<text x="247.3" y="96.1">+5V</text>
<text x="260" y="96.1">+5V</text>
<text x="239.1" y="103.8">R14</text>
<text x="239.2" y="106.3">680</text>
<text x="251.8" y="103.8">R15</text>
<text x="251.9" y="106.3">680</text>
<text x="264.5" y="103.8">R16</text>
<text x="264.6" y="106.3">680</text>
<text x="240.2" y="113">D6</text>
<text x="252.9" y="113">D7</text>
<text x="265.6" y="113">D8</text>
<text x="240.1" y="115.5">LED</text>
<text x="252.8" y="115.5">LED</text>
<text x="265.5" y="115.5">LED</text>
<text x="53.5" y="131.7">R2</text>
<text x="62.7" y="130.4">D2</text>
<text x="118.7" y="130.4">SW2</text>
<text x="128.4" y="131.7">R8</text>
<text x="53.1" y="134.2">470</text>
<text x="62" y="133">LED</text>
<text x="116.6" y="133">SW_Push</text>
<text x="128.1" y="134.2">220</text>
<text x="43.4" y="138">+5V</text>
<text x="62.7" y="143.1">D3</text>
<text x="118.7" y="143.1">SW3</text>
<text x="137.2" y="138">GND</text>
<text x="223.8" y="143.1">J2</text>
<text x="260.6" y="143.1">J3</text>
<text x="53.1" y="146.9">680</text>
<text x="53.5" y="144.4">R3</text>
<text x="62" y="145.7">LED</text>
<text x="116.6" y="145.7">SW_Push</text>
<text x="128.1" y="146.9">220</text>
<text x="128.4" y="144.4">R9</text>
<text x="214.7" y="145.7">Conn_02x03_Odd_Even</text>
<text x="235.4" y="149.5">+5V</text>
<text x="251.5" y="145.7">Conn_02x03_Odd_Even</text>
<text x="272.2" y="149.5">+5V</text>
<text x="43.4" y="150.7">+5V</text>
<text x="62.7" y="155.8">D4</text>
<text x="118.7" y="155.8">SW4</text>
<text x="137.2" y="150.7">GND</text>
<text x="235" y="154.6">GND</text>
<text x="271.8" y="154.6">GND</text>
<text x="53.1" y="159.6">470</text>
<text x="53.5" y="157.1">R4</text>
<text x="62" y="158.4">LED</text>
<text x="116.6" y="158.4">SW_Push</text>
<text x="127.9" y="157.1">R10</text>
<text x="128.1" y="159.6">220</text>
<text x="43.4" y="163.4">+5V</text>
<text x="137.2" y="163.4">GND</text>
<text x="53.1" y="172.3">680</text>
<text x="53.5" y="169.8">R5</text>
<text x="62" y="171.1">LED</text>
<text x="62.7" y="168.5">D5</text>
<text x="116.6" y="171.1">SW_Push</text>
<text x="118.7" y="168.5">SW5</text>
<text x="127.9" y="169.8">R11</text>
<text x="128.1" y="172.3">220</text>
<text x="43.4" y="176.1">+5V</text>
<text x="137.2" y="176.1">GND</text>
</g>
<g font-size="1.8" fill="#a90000">
<text x="32.5" y="29.2">1</text>
<text x="122.9" y="27.9" transform="rotate(-90 122.9 27.9)">16</text>
<text x="185.2" y="26.1" transform="rotate(-90 185.2 26.1)">4</text>
<text x="198.4" y="29.2">19</text>
<text x="249.9" y="26.1" transform="rotate(-90 249.9 26.1)">4</text>
<text x="263.2" y="29.2">19</text>
<text x="32.5" y="34.3">3</text>
<text x="52.8" y="34.3">1</text>
<text x="70.6" y="34.3">8</text>
<text x="112" y="31.7">12</text>
<text x="112" y="34.3">13</text>
<text x="132.4" y="31.7">14</text>
<text x="198.4" y="31.7">20</text>
<text x="198.9" y="34.3">1</text>
<text x="263.2" y="31.7">20</text>
<text x="263.7" y="34.3">1</text>
<text x="32.5" y="36.8">2</text>
<text x="32.5" y="39.4">4</text>
<text x="52.8" y="36.8">2</text>
<text x="52.8" y="39.4">3</text>
<text x="52.8" y="41.9">4</text>
<text x="70.6" y="41.9">5</text>
<text x="70.6" y="39.4">6</text>
<text x="70.6" y="36.8">7</text>
<text x="112.5" y="41.9">1</text>
<text x="112.5" y="39.4">2</text>
<text x="132.4" y="39.4">15</text>
<text x="198.9" y="36.8">2</text>
<text x="198.9" y="39.4">5</text>
<text x="198.9" y="41.9">6</text>
<text x="263.7" y="36.8">2</text>
<text x="263.7" y="39.4">5</text>
<text x="263.7" y="41.9">6</text>
<text x="23.9" y="43.9" transform="rotate(-90 23.9 43.9)">6</text>
<text x="26.4" y="43.9" transform="rotate(-90 26.4 43.9)">5</text>
<text x="112.5" y="47">5</text>
<text x="132.9" y="47">4</text>
<text x="198.9" y="44.4">7</text>
<text x="198.9" y="47">8</text>
<text x="263.7" y="44.4">7</text>
<text x="263.7" y="47">8</text>
<text x="112.5" y="49.5">3</text>
<text x="170.5" y="52.1">15</text>
<text x="198.4" y="52.1">14</text>
<text x="235.2" y="52.1">15</text>
<text x="263.2" y="52.1">14</text>
<text x="112" y="59.7">10</text>
<text x="112" y="57.1">11</text>
<text x="112.5" y="54.6">6</text>
<text x="170.5" y="54.6">16</text>
<text x="170.5" y="57.1">17</text>
<text x="170.5" y="59.7">18</text>
<text x="198.4" y="59.7">11</text>
<text x="198.4" y="57.1">12</text>
<text x="198.4" y="54.6">13</text>
<text x="235.2" y="54.6">16</text>
<text x="235.2" y="57.1">17</text>
<text x="235.2" y="59.7">18</text>
<text x="263.2" y="59.7">11</text>
<text x="263.2" y="57.1">12</text>
<text x="263.2" y="54.6">13</text>
<text x="112.5" y="62.2">9</text>
<text x="198.4" y="62.2">10</text>
<text x="198.9" y="64.8">9</text>
<text x="263.2" y="62.2">10</text>
<text x="263.7" y="64.8">9</text>
<text x="122.9" y="68.1" transform="rotate(-90 122.9 68.1)">8</text>
<text x="125.5" y="68.1" transform="rotate(-90 125.5 68.1)">7</text>
<text x="185.2" y="69.3" transform="rotate(-90 185.2 69.3)">3</text>
<text x="249.9" y="69.3" transform="rotate(-90 249.9 69.3)">3</text>
<text x="59.4" y="76.9" transform="rotate(-90 59.4 76.9)">1</text>
<text x="56.7" y="81.9">3</text>
<text x="59.4" y="88.4" transform="rotate(-90 59.4 88.4)">2</text>
<text x="111.3" y="94.5">1</text>
<text x="103.6" y="97">3</text>
<text x="111.3" y="97">2</text>
<text x="111.3" y="99.6">4</text>
<text x="219.9" y="148.6">1</text>
<text x="228.7" y="148.6">2</text>
<text x="256.7" y="148.6">1</text>
<text x="265.6" y="148.6">2</text>
<text x="219.9" y="151.1">3</text>
<text x="219.9" y="153.7">5</text>
<text x="228.7" y="151.1">4</text>
<text x="228.7" y="153.7">6</text>
<text x="256.7" y="151.1">3</text>
<text x="256.7" y="153.7">5</text>
<text x="265.6" y="151.1">4</text>
<text x="265.6" y="153.7">6</text>
</g>
</svg>
